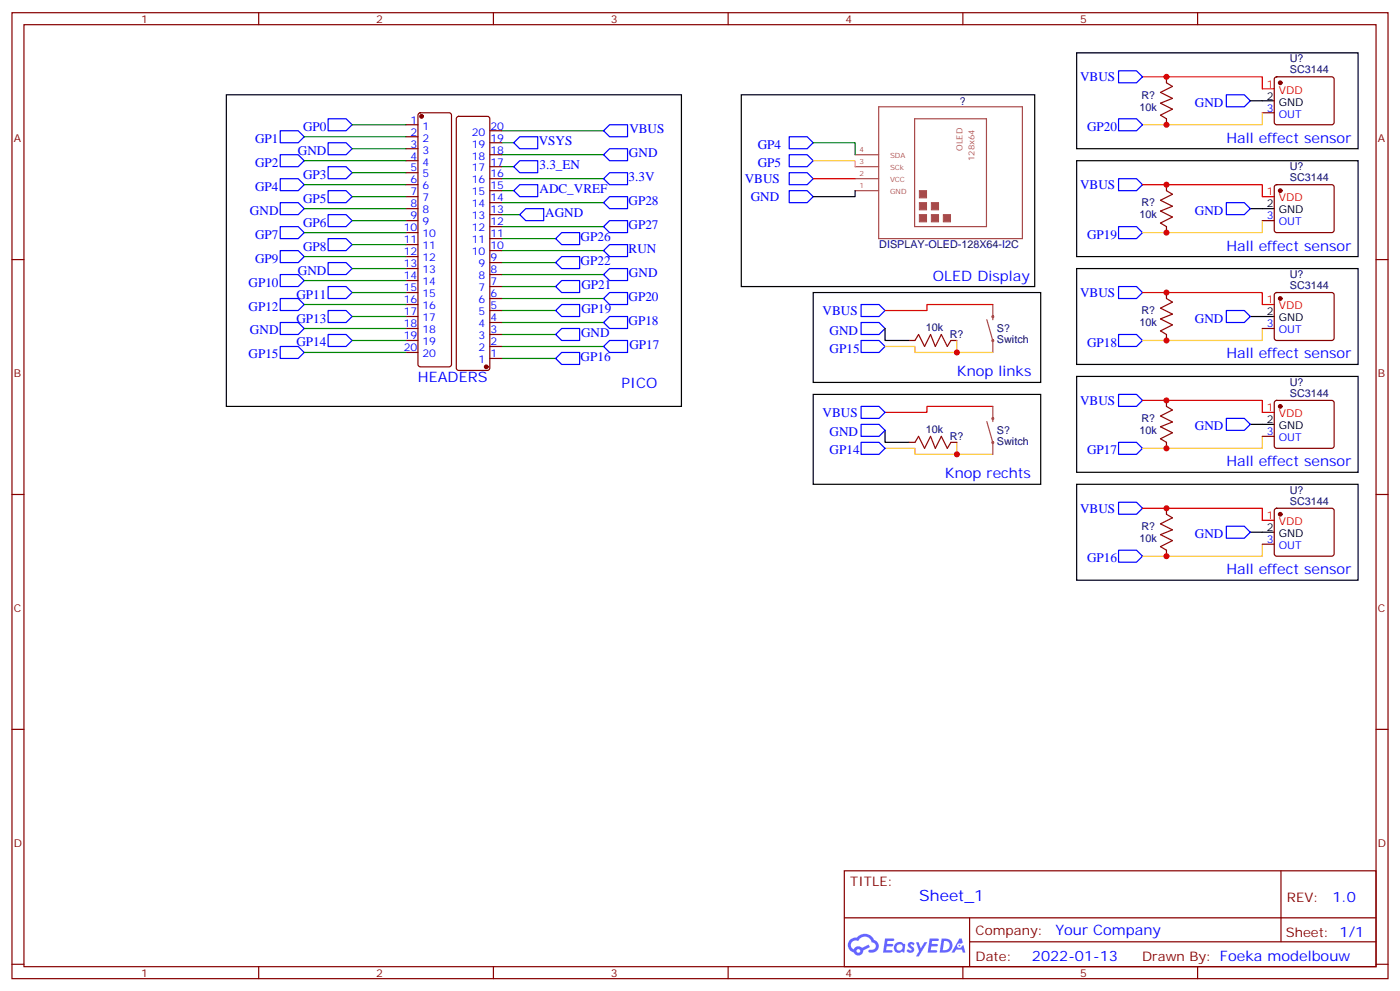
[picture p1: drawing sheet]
<svg xmlns="http://www.w3.org/2000/svg" width="412mm" height="292mm" viewBox="0 0 412 292" stroke-linecap="round" stroke-linejoin="round" font-family="sans-serif">
<g fill="none" stroke="#870000" stroke-width=".35">
<path d="M3.5 3.7h405.4v284.4h-405.4zM7.1 7.3h398.2v277.3h-398.2zM76.2 3.7v3.6M145.3 3.7v3.6M214.5 3.7v3.6M283.6 3.7v3.6M352.8 3.7v3.6M3.5 76.4h3.6M405.3 76.4h3.6M3.5 145.6h3.6M405.3 145.6h3.6M3.5 214.7h3.6"/>
<path d="M405.3 214.7h3.6M248.7 256.3h156.6v28.3h-156.6zM377.3 256.4v20.8M248.7 270.2h156.5M285.6 277.2h119.6M285.6 270.2v14.1M3.5 283.8h3.6M76.2 284.6v3.5M145.3 284.6v3.5M214.5 284.6v3.5M283.6 284.6v3.5M352.8 284.6v3.5"/>
<path d="M405.3 283.8h3.6"/>
</g>
<g fill="#5487ff">
<path d="M267.7 277.5a1.22 1.22 0 0 1 1.7 .3l-.4 .5a.47 .47 0 0 0-.3-.4 .47 .47 0 0 0-.5 .2l.1 .3a1.14 1.14 0 0 1 .8 1.7 1.14 1.14 0 0 1-1.9 0l-.2-.2 .5-.5 .7 .4a.29 .29 0 0 0 .3-.3 .29 .29 0 0 0-.2-.3 1.04 1.04 0 0 1-.6-1.7z"/>
<path d="M260.7 276.3h2.4l.3 .1-.2 .5-1.8 .1-.1 .9h1.5l.3 .3-.3 .4h-1.6l-.2 1.1h1.7l.2 .3-.2 .4h-2.6z"/>
<path d="M273.8 276.3h2.4l.3 .1-.1 .5-1.8 .1-.2 .9h1.6l.3 .3-.4 .4h-1.6l-.1 1.1h1.7l.2 .3-.2 .4h-2.6z"/>
<path d="M282.6 276.3h.7l.3 1.2-.6 .3a.69 .69 0 0 0-1 .3 .69 .69 0 0 0 .4 1 .69 .69 0 0 0 .9-.6l.5-.3 .6 2.2h-.8l-.2-.9h-1.8l-.5 .9h-.8z"/>
<path d="M269.8 277.3h.8l.6 1.9 1.1-1.9h.9l-2.6 4.2h-.8l.9-1.5z"/>
<path d="M277.4 276.3l-.6 4.1h1.3a2.11 2.11 0 0 0 2.5-2.1 2.11 2.11 0 0 0-2.5-2zM278.1 277a1.39 1.39 0 0 1 1.7 1.4 1.39 1.39 0 0 1-1.8 1.3h-.3z"/>
<path d="M263.7 277.9a1.54 1.54 0 0 0-.1 2.1 1.54 1.54 0 0 0 2.2 .2l.6 .2 .3-2.3-.2-.2-.4-.1a1.49 1.49 0 0 0-2.4 .1zM264 278.9a.94 .94 0 0 1 1.8 0 .94 .94 0 0 1-1.8 0z"/>
<path d="M250.4 276.6a2.18 2.18 0 0 0 1.1 3.8 1.44 1.44 0 0 0 1.6 .9 1.44 1.44 0 0 0 1.2-1.5l2-1-.5-.7-1.9 .9a1.47 1.47 0 0 0-2.4 .5 1.39 1.39 0 0 1-.7-2 1.39 1.39 0 0 1 2-.5 2.12 2.12 0 0 1 2.2-1.3 2.12 2.12 0 0 1 1.9 1.7 1.14 1.14 0 0 1 1.1 1.4 1.14 1.14 0 0 1-1.7 .8 .43 .43 0 0 0-.5 .3 .43 .43 0 0 0 .4 .5 1.98 1.98 0 0 0 2.5-1.2 1.98 1.98 0 0 0-1.2-2.5 3.1 3.1 0 0 0-5.3-.7l-.9 .1zM252.3 279.9a.55 .55 0 0 1 1.1 0 .55 .55 0 0 1-1.1 0z"/>
<circle cx="282.6" cy="278.4" r=".26"/>
</g>
<g fill="none" stroke="#870000" stroke-width=".35">
<path d="M119.6 36.7h3.5M123.4 33.4l.4-.2h8.5l.5 .2 .2 .5v73.4l-.2 .5-.5 .2h-8.5l-.5-.2-.2-.5v-73.4zM134.6 34.5l.5-.2h8.5l.5 .2 .2 .5v73.3l-.2 .5-.5 .2h-8.5l-.5-.2-.2-.5v-73.3zM144.3 38.5h3.5M343.6 22.6v1.8M343.6 35v1.7M371.8 33.2h3.6M375.6 22.8l.5-.2h16.2l.5 .2 .2 .5v12.7l-.2 .5-.5 .2h-16.2l-.5-.2-.2-.5v-12.7zM119.6 40.3h3.5M119.6 43.8h3.5M119.6 47.3h3.5M119.6 50.8h3.5"/>
<path d="M119.6 54.4h3.5M119.6 57.9h3.5M144.3 59.7h3.5M144.3 56.1h3.5M144.3 52.6h3.5M144.3 49.1h3.5M144.3 45.5h3.5M144.3 42h3.5M343.6 54.4v1.7M375.6 54.6l.5-.2h16.2l.5 .2 .2 .5v12.7l-.2 .5-.5 .2h-16.2l-.5-.3-.2-.4v-12.7zM119.6 61.4h3.5M119.6 64.9h3.5"/>
<path d="M119.6 68.5h3.5M119.6 72h3.5M119.6 75.5h3.5M119.6 79.1h3.5M144.3 77.3h3.5M144.3 73.8h3.5M144.3 70.2h3.5M144.3 66.7h3.5M144.3 63.2h3.5M343.6 66.7v1.8M371.8 64.9h3.6M119.6 82.6h3.5"/>
<path d="M119.6 86.1h3.5M119.6 89.6h3.5M119.6 93.2h3.5M119.6 96.7h3.5M144.3 98.5h3.5M144.3 94.9h3.5M144.3 91.4h3.5M144.3 87.9h3.5M144.3 84.3h3.5M144.3 80.8h3.5M343.6 86.1v1.8M343.6 98.5v1.7"/>
<path d="M371.8 96.7h3.6M375.6 86.3l.5-.2h16.2l.5 .2 .2 .5v12.7l-.2 .5-.5 .2h-16.2l-.5-.2-.2-.5v-12.7zM119.6 100.2h3.5M119.6 103.8h3.5M144.3 105.5h3.5M144.3 102h3.5M267.8 100.2h1.7M280.1 100.2h1.8M343.6 117.9v1.7M375.6 118.1l.5-.2h16.2l.5 .2 .2 .5v12.7l-.2 .5-.5 .2h-16.2l-.5-.3-.2-.4v-12.7zM267.8 130.2h1.7M280.1 130.2h1.8"/>
<path d="M343.6 130.2v1.8M371.8 128.4h3.6M343.6 149.6v1.8M375.6 149.8l.5-.2h16.2l.5 .2 .2 .5v12.7l-.2 .5-.5 .2h-16.2l-.5-.2-.2-.5v-12.7zM343.6 162v1.7M371.8 160.2h3.6"/>
</g>
<g fill="#870000" stroke="#870000" stroke-width=".35">
<circle cx="124.2" cy="34.3" r=".53"/>
<circle cx="143.2" cy="108" r=".53"/>
<circle cx="377.1" cy="24.4" r=".53"/>
<circle cx="377.1" cy="56.1" r=".53"/>
<circle cx="377.1" cy="87.9" r=".53"/>
<circle cx="377.1" cy="119.6" r=".53"/>
<circle cx="377.1" cy="151.4" r=".53"/>
</g>
<g fill="none" stroke="#00f" stroke-width=".35">
<path d="M82.5 38.5h5.3l1.8 1.8-1.8 1.7h-5.3zM96.7 35h5.3l1.7 1.7-1.7 1.8h-5.3zM177.8 38.5l1.8-1.8h5.3v3.6h-5.3zM329.5 20.8h5.3l1.7 1.8-1.7 1.8h-5.3zM329.5 35h5.3l1.7 1.7-1.7 1.8h-5.3zM361.2 27.9h5.3l1.8 1.8-1.8 1.7h-5.3zM82.5 45.5h5.3l1.8 1.8-1.8 1.8h-5.3zM82.5 52.6h5.3l1.8 1.8-1.8 1.7h-5.3zM82.5 59.7h5.3l1.8 1.7-1.8 1.8h-5.3zM96.7 42h5.3l1.7 1.8-1.7 1.7h-5.3zM96.7 49.1h5.3l1.7 1.7-1.7 1.8h-5.3zM96.7 56.1h5.3l1.7 1.8-1.7 1.8h-5.3z"/>
<path d="M151.3 42l1.8-1.7h5.3v3.5h-5.3zM151.3 49.1l1.8-1.8h5.3v3.5h-5.3zM151.3 56.1l1.8-1.7h5.3v3.5h-5.3zM177.8 45.5l1.8-1.7h5.3v3.5h-5.3zM177.8 52.6l1.8-1.8h5.3v3.6h-5.3zM177.8 59.7l1.8-1.8h5.3v3.5h-5.3zM232.5 40.3h5.3l1.7 1.7-1.7 1.8h-5.3zM232.5 45.5h5.3l1.7 1.8-1.7 1.8h-5.3zM232.5 50.8h5.3l1.7 1.8-1.7 1.8h-5.3zM232.5 56.1h5.3l1.7 1.8-1.7 1.8h-5.3zM329.5 52.6h5.3l1.7 1.8-1.7 1.7h-5.3zM361.2 59.7h5.3l1.8 1.7-1.8 1.8h-5.3z"/>
<path d="M82.5 66.7h5.3l1.8 1.8-1.8 1.7h-5.3zM82.5 73.8h5.3l1.8 1.7-1.8 1.8h-5.3zM96.7 63.2h5.3l1.7 1.7-1.7 1.8h-5.3zM96.7 70.2h5.3l1.7 1.8-1.7 1.8h-5.3zM96.7 77.3h5.3l1.7 1.8-1.7 1.7h-5.3zM153.1 63.2l1.8-1.8h5.3v3.5h-5.3zM163.7 70.2l1.8-1.7h5.2v3.5h-5.2zM163.7 77.3l1.8-1.8h5.2v3.6h-5.2zM177.8 66.7l1.8-1.8h5.3v3.6h-5.3zM177.8 73.8l1.8-1.8h5.3v3.5h-5.3zM329.5 66.7h5.3l1.7 1.8-1.7 1.7h-5.3zM82.5 80.8h5.3l1.8 1.8-1.8 1.7h-5.3z"/>
<path d="M82.5 87.9h5.3l1.8 1.7-1.8 1.8h-5.3zM82.5 94.9h5.3l1.8 1.8-1.8 1.8h-5.3zM96.7 84.3h5.3l1.7 1.8-1.7 1.8h-5.3zM96.7 91.4h5.3l1.7 1.8-1.7 1.7h-5.3zM96.7 98.5h5.3l1.7 1.7-1.7 1.8h-5.3zM163.7 91.4l1.8-1.8h5.2v3.6h-5.2zM163.7 98.5l1.8-1.8h5.2v3.5h-5.2zM165.5 82.6h5.2v3.5h-5.2l-1.8-1.8zM177.8 80.8l1.8-1.7h5.3v3.5h-5.3zM177.8 87.9l1.8-1.8h5.3v3.5h-5.3zM177.8 94.9l1.8-1.7h5.3v3.5h-5.3zM253.6 89.6h5.3l1.8 1.8-1.8 1.8h-5.3z"/>
<path d="M253.6 94.9h5.3l1.8 1.8-1.8 1.8h-5.3zM329.5 98.5h5.3l1.7 1.7-1.7 1.8h-5.3zM329.5 84.3h5.3l1.7 1.8-1.7 1.8h-5.3zM361.2 91.4h5.3l1.8 1.8-1.8 1.7h-5.3zM82.5 102h5.3l1.8 1.8-1.8 1.7h-5.3zM163.7 105.5l1.8-1.7h5.2v3.5h-5.2zM177.8 102l1.8-1.8h5.3v3.6h-5.3zM253.6 100.2h5.3l1.8 1.8-1.8 1.8h-5.3zM253.6 119.6h5.3l1.8 1.8-1.8 1.8h-5.3zM329.5 116.1h5.3l1.7 1.8-1.7 1.7h-5.3zM253.6 130.2h5.3l1.8 1.8-1.8 1.7h-5.3zM253.6 124.9h5.3l1.8 1.8-1.8 1.7h-5.3z"/>
<path d="M329.5 130.2h5.3l1.7 1.8-1.7 1.7h-5.3zM361.2 123.2h5.3l1.8 1.7-1.8 1.8h-5.3zM329.5 147.8h5.3l1.7 1.8-1.7 1.8h-5.3zM361.2 154.9h5.3l1.8 1.8-1.8 1.7h-5.3zM329.5 162h5.3l1.7 1.7-1.7 1.8h-5.3z"/>
</g>
<g fill="none" stroke="#008700" stroke-width=".35">
<path d="M103.7 36.7h15.9M147.8 38.5h30M89.6 40.3h30M89.6 47.3h30M89.6 54.4h30M103.7 43.8h15.9M103.7 50.8h15.9M103.7 57.9h15.9M147.8 42h3.5M147.8 45.5h30M147.8 49.1h3.5M147.8 52.6h30"/>
<path d="M147.8 56.1h3.5M147.8 59.7h30M239.5 42h12.4v3.5M89.6 61.4h30M89.6 68.5h30M89.6 75.5h30M103.7 64.9h15.9M103.7 72h15.9M103.7 79.1h15.9M147.8 63.2h5.3M147.8 66.7h30M147.8 70.2h15.9"/>
<path d="M147.8 73.8h30M147.8 77.3h15.9M89.6 82.6h30M89.6 89.6h30M89.6 96.7h30M103.7 86.1h15.9M103.7 93.2h15.9M147.8 80.8h30M147.8 84.3h15.9M147.8 87.9h30M147.8 91.4h15.9M147.8 94.9h30"/>
<path d="M147.8 98.5h15.9M89.6 103.8h30M103.7 100.2h15.9M147.8 102h30M147.8 105.5h15.9"/>
</g>
<g fill="none" stroke="#000" stroke-width=".35">
<path d="M317.1 15.6h82.9v28.2h-82.9zM66.7 27.9h134v91.7h-134zM218.4 27.9h86.4v56.4h-86.4zM368.3 29.7h7.1M251.9 56.1v1.8h-12.4M317.1 47.3h82.9v28.2h-82.9zM317.1 79.1h82.9v28.2h-82.9zM368.3 61.4h7.1M239.5 86.1h67.1v26.5h-67.1zM260.7 96.7v3.5h7.1M368.3 93.2h7.1M239.5 116.1h67.1v26.5h-67.1z"/>
<path d="M317.1 110.8h82.9v28.2h-82.9zM260.7 126.7v3.5h7.1M368.3 124.9h7.1M317.1 142.6h82.9v28.2h-82.9zM368.3 156.7h7.1"/>
</g>
<path d="M336.5 22.6h35.3v3.5h3.6M239.5 52.6h12.4M336.5 54.4h35.3v3.5h3.6M292.5 89.6h-19.5v1.8h-12.3M336.5 86.1h35.3v3.5h3.6M292.5 119.6h-19.5v1.8h-12.3M336.5 117.9h35.3v3.5h3.6M336.5 149.6h35.3v3.5h3.6" fill="none" stroke="#f00" stroke-width=".35"/>
<path d="M343.6 24.4l1.8 1-3.6 1.8 3.6 1.8-3.6 1.4 3.6 1.7-3.6 1.8 1.8 1.1M343.6 56.1l1.8 1.1-3.6 1.7 3.6 1.8-3.6 1.4 3.6 1.8-3.6 1.8 1.8 1M343.6 87.9l1.8 1-3.6 1.8 3.6 1.8-3.6 1.4 3.6 1.7-3.6 1.8 1.8 1.1M269.5 100.2l1.1-1.7 1.7 3.5 1.8-3.5 1.4 3.5 1.8-3.5 1.7 3.5 1.1-1.8M343.6 119.6l1.8 1.1-3.6 1.7 3.6 1.8-3.6 1.4 3.6 1.8-3.6 1.8 1.8 1M269.5 130.2l1.1-1.8 1.7 3.6 1.8-3.6 1.4 3.6 1.8-3.6 1.7 3.6 1.1-1.8M343.6 151.4l1.8 1-3.6 1.8 3.6 1.8-3.6 1.4 3.6 1.7-3.6 1.8 1.8 1.1" fill="none" stroke="#a10000" stroke-width=".35"/>
<path d="M371.8 33.2v3.5h-35.3M371.8 64.9v3.6h-35.3M371.8 96.7v3.5h-35.3M260.7 102h8.8v1.8h23M281.9 100.2v3.6M260.7 132h8.8v1.7h23M281.9 130.2v3.5M371.8 128.4v3.6h-35.3M371.8 160.2v3.5h-35.3" fill="none" stroke="#fc3" stroke-width=".35"/>
<path d="M258.8 31.4h42.4v38.8h-42.4zM269.4 35h21.2v31.7h-21.2zM251.9 56.1h6.9M251.9 52.6h6.9M251.9 49.1h6.9M251.9 45.5h6.9M290.7 94.1l1.8 6.2v3.5M292.5 89.6v3.5M292.5 93.2v.9M292.5 119.6v3.5M290.7 124.1l1.8 6.2v3.4M292.5 123.2v.9" fill="none" stroke="#a64a4a" stroke-width=".35"/>
<g fill="#a64a4a" stroke="#a64a4a" stroke-width=".29">
<path d="M270.8 63.2h2.1v2.1h-2.1z"/>
<path d="M270.8 59.7h2.1v2.1h-2.1z"/>
<path d="M274.3 63.2h2.2v2.1h-2.2z"/>
<path d="M270.8 56.1h2.1v2.1h-2.1z"/>
<path d="M277.9 63.2h2.1v2.1h-2.1z"/>
<path d="M274.3 59.7h2.2v2.1h-2.2z"/>
</g>
<path d="M239.5 47.3h12.4v1.8" fill="none" stroke="#fc6" stroke-width=".35"/>
<g fill="none" stroke="#a64a4a" stroke-width=".56">
<circle cx="292.4" cy="93.2" r=".18"/>
<circle cx="292.4" cy="100.3" r=".18"/>
<circle cx="292.4" cy="130.3" r=".18"/>
<circle cx="292.4" cy="123.2" r=".18"/>
</g>
<g fill="#c00">
<circle cx="343.6" cy="22.6" r=".88"/>
<circle cx="343.6" cy="36.7" r=".88"/>
<circle cx="343.6" cy="68.5" r=".88"/>
<circle cx="343.6" cy="54.4" r=".88"/>
<circle cx="343.6" cy="100.2" r=".88"/>
<circle cx="343.6" cy="86.1" r=".88"/>
<circle cx="343.6" cy="132" r=".88"/>
<circle cx="343.6" cy="117.9" r=".88"/>
<circle cx="343.6" cy="163.7" r=".88"/>
<circle cx="343.6" cy="149.6" r=".88"/>
<circle cx="281.9" cy="103.8" r=".88"/>
<circle cx="281.9" cy="133.7" r=".88"/>
</g>
<text font-size="4.6" fill="#00f" x="270.8" y="265.4">Sheet_1</text>
<g font-size="4.2" fill="#00f">
<text x="361.2" y="42">Hall effect sensor</text>
<text x="361.2" y="73.8">Hall effect sensor</text>
<text x="274.8" y="82.6">OLED Display</text>
<text x="361.2" y="105.5">Hall effect sensor</text>
<text x="123.1" y="112.6">HEADERS</text>
<text x="281.9" y="110.8">Knop links</text>
<text x="183.1" y="114.3">PICO</text>
<text x="361.2" y="137.3">Hall effect sensor</text>
<text x="278.3" y="140.8">Knop rechts</text>
<text x="361.2" y="169">Hall effect sensor</text>
<text x="392.5" y="265.6">1.0</text>
<text x="310.9" y="275.2">Your Company</text>
<text x="304" y="283">2022-01-13</text>
</g>
<g font-size="3.9" fill="#00f">
<text x="318.2" y="23.9">VBUS</text>
<text x="352" y="31.5">GND</text>
<text x="89.3" y="38.5">GP0</text>
<text x="185.4" y="39.2">VBUS</text>
<text x="320.2" y="38.5">GP20</text>
<text x="75.2" y="42">GP1</text>
<text x="87.7" y="45.5">GND</text>
<text x="158.7" y="42.7">VSYS</text>
<text x="185.3" y="46.2">GND</text>
<text x="223.2" y="43.8">GP4</text>
<text x="75.2" y="49.1">GP2</text>
<text x="89.3" y="52.6">GP3</text>
<text x="158.9" y="49.8">3.3_EN</text>
<text x="185.2" y="53.3">3.3V</text>
<text x="219.4" y="53.9">VBUS</text>
<text x="223.2" y="49.1">GP5</text>
<text x="75.2" y="56.1">GP4</text>
<text x="89.3" y="59.7">GP5</text>
<text x="158.9" y="56.8">ADC_VREF</text>
<text x="221.1" y="59.1">GND</text>
<text x="318.2" y="55.6">VBUS</text>
<text x="73.6" y="63.2">GND</text>
<text x="160.6" y="63.9">AGND</text>
<text x="185.2" y="60.4">GP28</text>
<text x="352" y="63.2">GND</text>
<text x="75.2" y="70.2">GP7</text>
<text x="89.3" y="66.7">GP6</text>
<text x="171" y="70.9">GP26</text>
<text x="185.2" y="67.4">GP27</text>
<text x="320.2" y="70.3">GP19</text>
<text x="75.2" y="77.3">GP9</text>
<text x="89.3" y="73.8">GP8</text>
<text x="171" y="78">GP22</text>
<text x="185.2" y="74.5">RUN</text>
<text x="87.7" y="80.8">GND</text>
<text x="185.3" y="81.5">GND</text>
<text x="73.2" y="84.3">GP10</text>
<text x="87.3" y="87.9">GP11</text>
<text x="171.3" y="85.1">GP21</text>
<text x="185.2" y="88.6">GP20</text>
<text x="318.2" y="87.4">VBUS</text>
<text x="73.2" y="91.4">GP12</text>
<text x="87.3" y="94.9">GP13</text>
<text x="171.3" y="92.1">GP19</text>
<text x="185.2" y="95.6">GP18</text>
<text x="242.3" y="92.7">VBUS</text>
<text x="352" y="95">GND</text>
<text x="73.6" y="98.5">GND</text>
<text x="87.3" y="102">GP14</text>
<text x="171.2" y="99.2">GND</text>
<text x="244.4" y="98.5">GND</text>
<text x="73.2" y="105.5">GP15</text>
<text x="171" y="106.2">GP16</text>
<text x="185.4" y="102.7">GP17</text>
<text x="244.4" y="103.8">GP15</text>
<text x="320.2" y="102">GP18</text>
<text x="318.2" y="119.1">VBUS</text>
<text x="242.3" y="122.6">VBUS</text>
<text x="244.4" y="128.5">GND</text>
<text x="352" y="126.7">GND</text>
<text x="244.4" y="133.8">GP14</text>
<text x="320.2" y="133.8">GP17</text>
<text x="318.2" y="150.9">VBUS</text>
<text x="352" y="158.5">GND</text>
<text x="320.2" y="165.5">GP16</text>
</g>
<g font-size="3.9" fill="#800">
<text x="250.5" y="260.9">TITLE:</text>
<text x="379.1" y="265.6">REV:</text>
<text x="287.4" y="275.1">Company:</text>
<text x="378.7" y="275.7">Sheet: 1/1</text>
<text x="287.4" y="282.8">Date:</text>
<text x="336.4" y="282.9">Drawn By: Foeka modelbouw</text>
</g>
<g font-size="3.2" fill="#800">
<text x="41.6" y="6.7">1</text>
<text x="110.8" y="6.7">2</text>
<text x="179.9" y="6.7">3</text>
<text x="249.1" y="6.7">4</text>
<text x="318.2" y="6.7">5</text>
<text x="4.1" y="41.8">A</text>
<text x="405.9" y="41.8">A</text>
<text x="4.1" y="111">B</text>
<text x="405.9" y="111">B</text>
<text x="4.1" y="180.1">C</text>
<text x="405.9" y="180.1">C</text>
<text x="4.1" y="249.3">D</text>
<text x="405.9" y="249.3">D</text>
<text x="41.6" y="287.5">1</text>
<text x="110.8" y="287.5">2</text>
<text x="179.9" y="287.5">3</text>
<text x="249.1" y="287.5">4</text>
<text x="318.2" y="287.5">5</text>
</g>
<g font-size="3.2" fill="#000080">
<text x="380" y="21.6">SC3144</text>
<text x="380" y="18.4">U?</text>
<text x="336.2" y="29">R?</text>
<text x="282.7" y="30.8">?</text>
<text x="335.6" y="32.5">10k</text>
<text x="380" y="53.3">SC3144</text>
<text x="380" y="50.1">U?</text>
<text x="335.6" y="64.3">10k</text>
<text x="336.2" y="60.8">R?</text>
<text x="259" y="73.1">DISPLAY-OLED-128X64-I2C</text>
<text x="380" y="81.9">U?</text>
<text x="380" y="85.1">SC3144</text>
<text x="336.2" y="92.5">R?</text>
<text x="272.7" y="97.4">10k</text>
<text x="279.8" y="99.6">R?</text>
<text x="293.7" y="101">Switch</text>
<text x="293.7" y="97.9">S?</text>
<text x="335.6" y="96">10k</text>
<text x="380" y="113.6">U?</text>
<text x="380" y="116.8">SC3144</text>
<text x="336.2" y="124.3">R?</text>
<text x="272.7" y="127.4">10k</text>
<text x="279.8" y="129.6">R?</text>
<text x="293.7" y="131">Switch</text>
<text x="293.7" y="127.9">S?</text>
<text x="335.6" y="127.8">10k</text>
<text x="380" y="148.6">SC3144</text>
<text x="380" y="145.4">U?</text>
<text x="335.6" y="159.5">10k</text>
<text x="336.2" y="156">R?</text>
</g>
<g font-size="3.2">
<text x="373.2" y="29.3">2</text>
<text x="376.7" y="31.1">GND</text>
<text x="373.2" y="61.1">2</text>
<text x="376.7" y="62.8">GND</text>
<text x="373.2" y="92.8">2</text>
<text x="376.7" y="94.6">GND</text>
<text x="373.2" y="124.6">2</text>
<text x="376.7" y="126.3">GND</text>
<text x="373.2" y="156.3">2</text>
<text x="376.7" y="158.1">GND</text>
</g>
<g font-size="3.2" fill="#f00">
<text x="373.2" y="25.8">1</text>
<text x="376.7" y="27.6">VDD</text>
<text x="373.2" y="57.5">1</text>
<text x="376.7" y="59.3">VDD</text>
<text x="373.2" y="89.3">1</text>
<text x="376.7" y="91.1">VDD</text>
<text x="373.2" y="121">1</text>
<text x="376.7" y="122.8">VDD</text>
<text x="373.2" y="152.8">1</text>
<text x="376.7" y="154.6">VDD</text>
</g>
<g font-size="3.2" fill="#00f">
<text x="373.2" y="32.8">3</text>
<text x="376.7" y="34.6">OUT</text>
<text x="120.9" y="36.4">1</text>
<text x="120.9" y="39.9">2</text>
<text x="124.4" y="38.1">1</text>
<text x="124.4" y="41.7">2</text>
<text x="138.9" y="39.9">20</text>
<text x="144.5" y="41.7">19</text>
<text x="144.5" y="38.1">20</text>
<text x="120.9" y="43.4">3</text>
<text x="120.9" y="47">4</text>
<text x="124.4" y="45.2">3</text>
<text x="138.9" y="47">18</text>
<text x="138.9" y="43.4">19</text>
<text x="144.5" y="45.2">18</text>
<text x="120.9" y="50.5">5</text>
<text x="124.4" y="48.7">4</text>
<text x="124.4" y="52.2">5</text>
<text x="138.9" y="50.5">17</text>
<text x="144.5" y="52.2">16</text>
<text x="144.5" y="48.7">17</text>
<text x="120.9" y="54">6</text>
<text x="120.9" y="57.5">7</text>
<text x="124.4" y="55.8">6</text>
<text x="124.4" y="59.3">7</text>
<text x="138.9" y="57.5">15</text>
<text x="138.9" y="54">16</text>
<text x="144.5" y="59.3">14</text>
<text x="144.5" y="55.8">15</text>
<text x="120.9" y="61.1">8</text>
<text x="120.9" y="64.6">9</text>
<text x="124.4" y="62.8">8</text>
<text x="138.9" y="64.6">13</text>
<text x="138.9" y="61.1">14</text>
<text x="144.5" y="62.8">13</text>
<text x="373.2" y="64.6">3</text>
<text x="118.9" y="68.1">10</text>
<text x="118.9" y="71.6">11</text>
<text x="124.4" y="66.4">9</text>
<text x="124.4" y="69.9">10</text>
<text x="138.9" y="71.6">11</text>
<text x="138.9" y="68.1">12</text>
<text x="144.5" y="69.9">11</text>
<text x="144.5" y="66.4">12</text>
<text x="376.7" y="66.4">OUT</text>
<text x="118.9" y="75.2">12</text>
<text x="124.4" y="73.4">11</text>
<text x="124.4" y="76.9">12</text>
<text x="138.9" y="75.2">10</text>
<text x="144.5" y="76.9">9</text>
<text x="144.5" y="73.4">10</text>
<text x="118.9" y="78.7">13</text>
<text x="118.9" y="82.2">14</text>
<text x="124.4" y="80.5">13</text>
<text x="124.4" y="84">14</text>
<text x="141" y="82.2">8</text>
<text x="141" y="78.7">9</text>
<text x="144.5" y="84">7</text>
<text x="144.5" y="80.5">8</text>
<text x="118.9" y="85.8">15</text>
<text x="118.9" y="89.3">16</text>
<text x="124.4" y="87.5">15</text>
<text x="141" y="89.3">6</text>
<text x="141" y="85.8">7</text>
<text x="144.5" y="87.5">6</text>
<text x="118.9" y="92.8">17</text>
<text x="124.4" y="91.1">16</text>
<text x="124.4" y="94.6">17</text>
<text x="141" y="92.8">5</text>
<text x="144.5" y="94.6">4</text>
<text x="144.5" y="91.1">5</text>
<text x="118.9" y="96.3">18</text>
<text x="118.9" y="99.9">19</text>
<text x="124.4" y="98.1">18</text>
<text x="124.4" y="101.6">19</text>
<text x="141" y="99.9">3</text>
<text x="141" y="96.3">4</text>
<text x="144.5" y="101.6">2</text>
<text x="144.5" y="98.1">3</text>
<text x="373.2" y="96.3">3</text>
<text x="376.7" y="98.1">OUT</text>
<text x="118.9" y="103.4">20</text>
<text x="124.4" y="105.2">20</text>
<text x="141" y="106.9">1</text>
<text x="141" y="103.4">2</text>
<text x="144.5" y="105.2">1</text>
<text x="373.2" y="128.1">3</text>
<text x="376.7" y="129.9">OUT</text>
<text x="373.2" y="159.8">3</text>
<text x="376.7" y="161.6">OUT</text>
</g>
<g font-size="2.5" fill="#a54b4b">
<text x="283.5" y="44.4" transform="rotate(-90 283.5 44.4)">OLED</text>
<text x="287" y="47.4" transform="rotate(-90 287 47.4)">128x64</text>
</g>
<g font-size="2.1" fill="#a54b4b">
<text x="253.2" y="44.8">4</text>
<text x="262.2" y="46.6">SDA</text>
<text x="253.2" y="51.9">2</text>
<text x="253.2" y="48.4">3</text>
<text x="262.2" y="53.6">VCC</text>
<text x="262.2" y="50.1">SCk</text>
<text x="253.2" y="55.4">1</text>
<text x="262.2" y="57.2">GND</text>
</g>
</svg>
